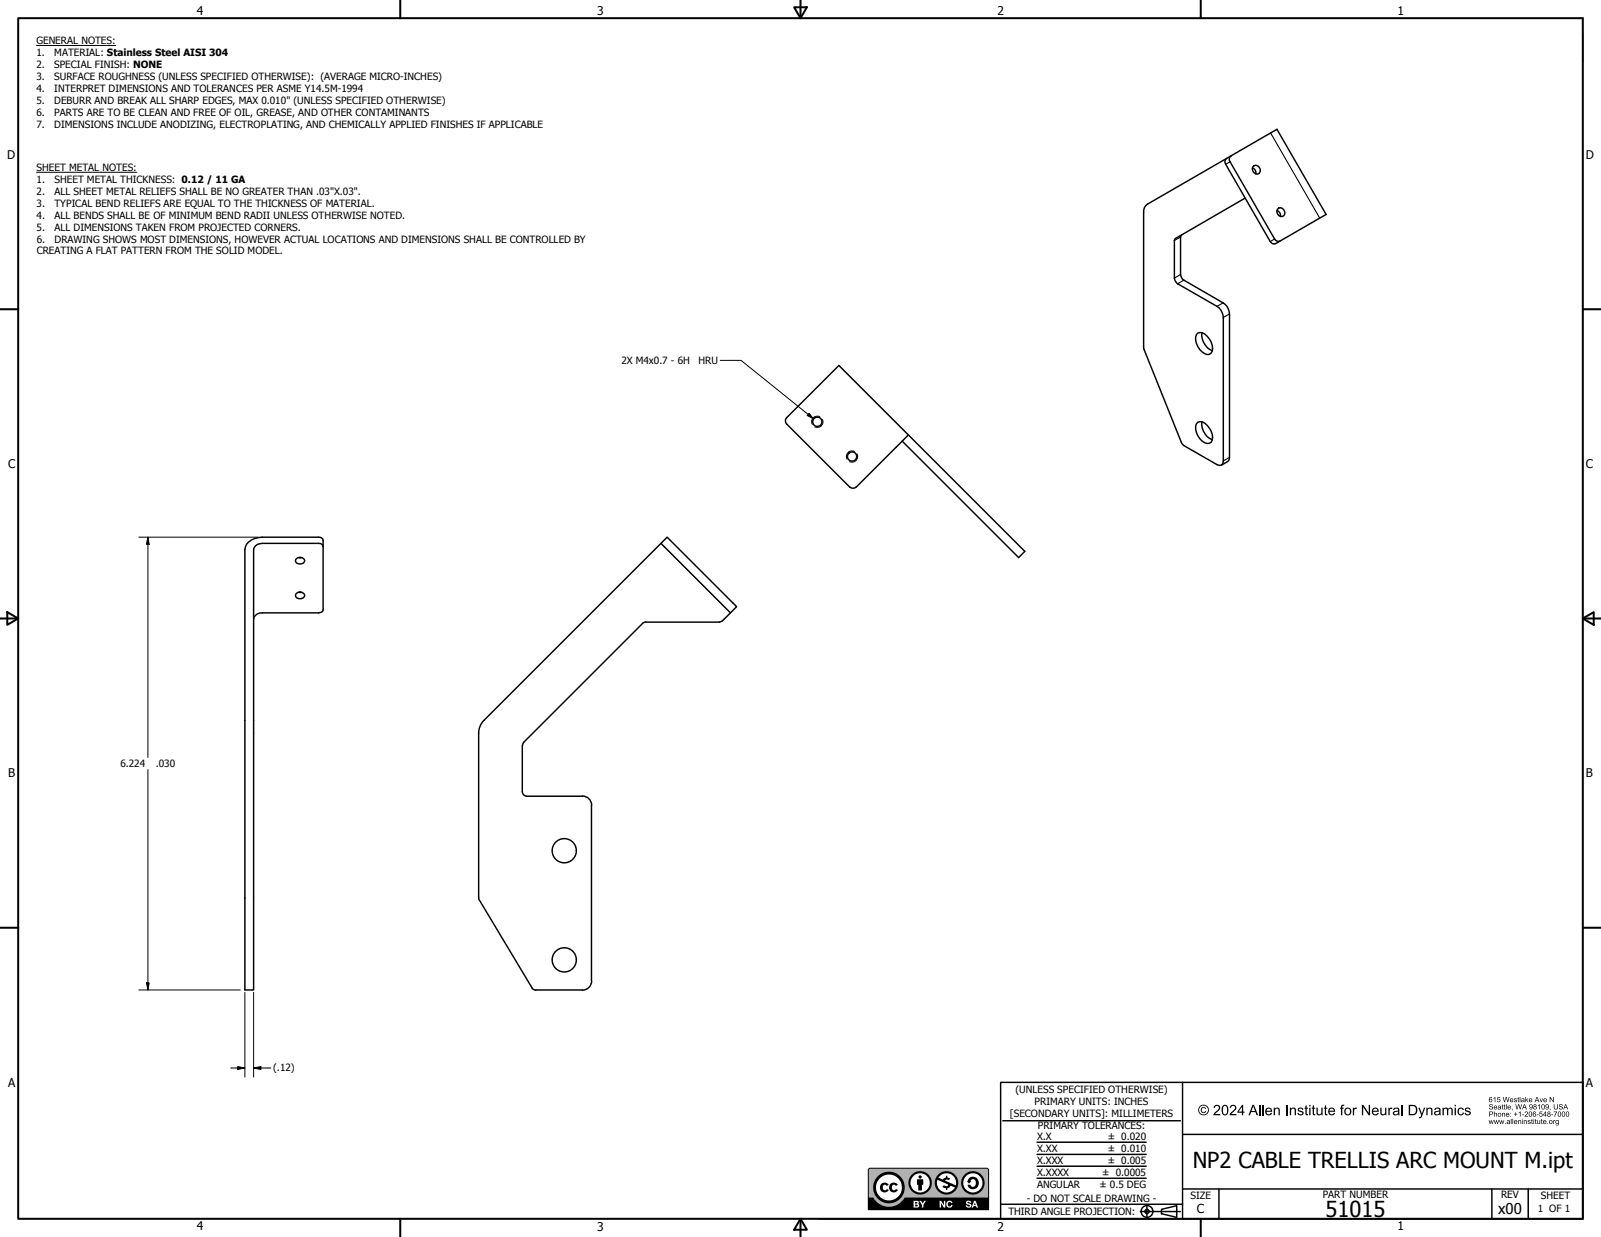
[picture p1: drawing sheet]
<svg xmlns="http://www.w3.org/2000/svg" width="559mm" height="432mm" viewBox="0 0 559 432" stroke-linecap="round" stroke-linejoin="round" font-family="sans-serif">
<!-- layer: Layer 1 -->
<g fill="none" stroke="#000" stroke-width=".51">
<path d="M428.1 55.3l-27.7 16a3 3 0 0 0-1.2 2.9l.1 47.7 13.3 33 .7 .7 12.2 6.8a1.28 1.28 0 0 0 1.5-1.5v-50.1a5 5 0 0 0-2.2-3.9l-14.2-8.2-.7-1.6v-13.2l.4-.7 24.3-14M429.6 54.4l16.1-9.3 17.2 29.8-17.6 10.1a1.46 1.46 0 0 1-1.9-.7l-15.6-27a1.45 1.45 0 0 1 .3-2M429.6 54.4a1.45 1.45 0 0 0-.3 2.1l15.6 26.9a1.46 1.46 0 0 0 1.9 .7M429.6 54.4l-1.5 .9M437.1 58.6a1.79 1.79 0 0 1 1.2 2.1M437.3 58.3l.4-.5a1.61 1.61 0 0 1 2 .9 1.61 1.61 0 0 1-.7 2.1 1.77 1.77 0 0 1-1.7-2.5zM445.7 73.5a1.79 1.79 0 0 1 1.2 2.1M446.3 72.6a1.62 1.62 0 0 1 1.9 .9 1.62 1.62 0 0 1-.6 2.1 1.68 1.68 0 0 1-1.7-1 1.68 1.68 0 0 1 .4-2zM412.4 82l-.3 .7v13.1l.3 1.2 .8 .8 13.7 7.9a4.5 4.5 0 0 1 2.2 3.9v50v.7l-.6 .8-2.2 1.3M418.1 116.3a2.66 2.66 0 0 1 3.2 1 5 5 0 0 1 1.4 6 2.13 2.13 0 0 1-3.1-.4 5.7 5.7 0 0 1-2-6.1zM419.5 116.1a5.9 5.9 0 0 0 3.7 6.3M274.6 145.8l18.2-18.2 64.9 64.9-2.2 2.1-40.6-40.6"/>
<path d="M274.6 148l22 22.1M274.6 145.8l-.5 1.1 .5 1.2M317.1 151.8l-18.3 18.3M418.1 147.4a2.66 2.66 0 0 1 3.2 1.1 5 5 0 0 1 1.4 5.9 2.28 2.28 0 0 1-3.1-.4 5.7 5.7 0 0 1-2-6zM419.5 147.3a5.9 5.9 0 0 0 3.7 6.2M296.6 170a1.56 1.56 0 0 0 2.2 0M103.4 195.1a1.91 1.91 0 0 1 3 .5 1.66 1.66 0 0 1-1.7 1.3 1.66 1.66 0 0 1-1.6-1.3zM104.2 194.6h1.1M112.8 190.8a1.36 1.36 0 0 0-1.6-1.1h-19.6a2.77 2.77 0 0 0-3.1 2.1v153.8h-3v-153.8a5 5 0 0 1 4.7-4.2l21-.1a1.36 1.36 0 0 1 1.6 1.2v24.1a1.36 1.36 0 0 1-1.6 1.1h-19.6a2.77 2.77 0 0 0-3.1 2.2M230.7 189.7l2.2-2.2 24.2 24.3-2.1 2.1zM230.7 189.7l-61.8 61.8M103.4 207.2a1.91 1.91 0 0 1 3 .5 1.66 1.66 0 0 1-1.7 1.3 1.66 1.66 0 0 1-1.6-1.3z"/>
<path d="M104.2 206.8h1.1M224.3 217.6l-41.5 41.5M225.4 217.2h25.7M225.5 217.1l-1.2 .5M255 213.9l-3.1 2.9-.9 .3M168.9 251.4l-1.2 1.8-.6 2.7v57.5l.2 .8M182.8 259.2l-.4 1.1M182.3 260.3v16l.5 1.2 1.1 .4M183.9 277.9h19.4M203.3 277.9a3.2 3.2 0 0 1 3.2 3.2M206.4 281.1v61.3M167.3 314.2l18.4 30.6 .5 .6 .8 .2"/>
<path d="M187 345.6h16.3M206.5 342.4a3.2 3.2 0 0 1-3.2 3.2M412.7 377.8v47.6M350 391.2h62M361.9 398.7h38.1M412.7 396h139.7M361.9 403h38.1M361.9 411.3h38.1M361.9 407.1h38.1M412.7 415h139.7M425.4 415v10.4M520.7 415v10.4"/>
<path d="M533.4 415v10.4M285.7 425.4h266.7v-47.6h-203.2v47.6M349.2 420.4h63.5M398 422.9h14M400.3 420.6v4.6M405.4 422.1l5.3-1.2v4l-5.3-1.2z"/>
<circle cx="285.3" cy="147.2" r="1.62"/>
<circle cx="297.4" cy="159.4" r="1.62"/>
<circle cx="196.9" cy="297" r="4.2"/>
<circle cx="196.9" cy="335.1" r="4.2"/>
<circle cx="400.3" cy="422.9" r="2.06"/>
<circle cx="400.3" cy="422.9" r=".73"/>
</g>
<g fill="none" stroke="#000" stroke-width=".35">
<path d="M12.7 15.9h27.7M552.4 11.5v10.3M12.8 60.1h35M251.4 125.8h7.2l25.4 20.4M282.4 144.3l1.6 1.9-2.3-1.2zM286.1 145.5a1.93 1.93 0 0 0-2.3 .3 1.93 1.93 0 0 0-.3 2.3M287 146.4a1.99 1.99 0 0 1-.4 2.3 1.99 1.99 0 0 1-2.2 .3M298.3 157.6a1.93 1.93 0 0 0-2.4 .4 1.93 1.93 0 0 0-.2 2.3M299.1 158.4a2.01 2.01 0 0 1-.3 2.4 2.01 2.01 0 0 1-2.3 .4M48.5 187.5h41.5M51.6 187.5v76.9M51.6 187.5l.5 2.5h-1z"/>
<path d="M51.6 268.7v76.9M48.5 345.6h35.4M51.1 343.1h1l-.5 2.5zM85.5 346.4v29.6M88.5 346.4v29.6M80.5 372.8h5M83 372.3l2.5 .5-2.5 .5zM88.5 372.8l2.6-.5v1zM88.5 372.8h6.1"/>
</g>
<path d="M429.3 56.5l-1.5 .8M443.5 46.4l17.1 29.7M412.1 82.7l-2.2 1.2M412.1 95.8l-2.2 1.3M413.2 97.8l-2.2 1.3M444.9 83.4l-1.5 .9M426.9 105.7l-2.1 1.2M429.1 109.6l-2.1 1.2M429.1 159.6l-2.1 1.3" fill="none" stroke="#000" stroke-width=".38"/>
<g fill="none" stroke="#000" stroke-width=".7">
<path d="M139.7 0v6.3M279.4 0v6.3M419.1 0v6.3M6.4 6.3h546v419.1h-546zM277.2 2.5h4.4l-2.2 3.8zM0 107.9h6.3M552.4 107.9h6.4M0 215.9h6.3M2.5 213.7l3.8 2.2-3.8 2.2zM552.4 215.9h6.4M552.5 215.9l3.8-2.2v4.4zM0 323.8h6.3"/>
<path d="M552.4 323.8h6.4M139.7 425.4v6.4M279.4 425.4v6.4M279.4 425.4l2.2 3.9h-4.4zM419.1 425.4v6.4"/>
</g>
<g fill="#000">
<path d="M282.4 144.3l1.6 1.9-2.3-1.2z" fill-rule="evenodd"/>
<path d="M51.6 187.5l.5 2.5h-1z" fill-rule="evenodd"/>
<path d="M51.1 343.1h1l-.5 2.5z" fill-rule="evenodd"/>
<path d="M83 372.3l2.5 .5-2.5 .5z" fill-rule="evenodd"/>
<path d="M88.5 372.8l2.6-.5v1z" fill-rule="evenodd"/>
</g>
<g fill="#000">
<path d="M423.9 385.9a1.19 1.19 0 0 1 1.9 .3 1.19 1.19 0 0 1-.7 1.7l-1 1h1.8v.4h-2.4l.2-.6 1-1a.91 .91 0 0 0 .7-.7 .91 .91 0 0 0-.5-1l-.7 .2-.2 .6-.4-.1zM429.6 385.9a1.19 1.19 0 0 1 1.8 .3 1.19 1.19 0 0 1-.6 1.7l-1 1h1.7v.4h-2.4l.3-.6 .9-1a.91 .91 0 0 0 .7-.7 .91 .91 0 0 0-.4-1l-.7 .2-.2 .6-.5-.1zM444.6 386.7h.4v.3a.94 .94 0 0 1 1.1-.4 .94 .94 0 0 1 .6 1.1v1.6h-.5v-1.6a.65 .65 0 0 0-.7-.7 .65 .65 0 0 0-.5 .9v1.4h-.4zM448.9 385.7h.5v3.6h-.5zM450.2 386.7h.4v.3a.94 .94 0 0 1 1.1-.4 .94 .94 0 0 1 .6 1.1v1.6h-.4v-1.6a.65 .65 0 0 0-.7-.7 .65 .65 0 0 0-.6 .9v1.4h-.4zM453.1 386.9l.6-.3a.99 .99 0 0 1 1.2 .7l-.4 .1a.52 .52 0 0 0-.6-.5 .52 .52 0 0 0-.4 .6l.2 .1a.98 .98 0 0 1 1 .3 .98 .98 0 0 1 .2 1l-.2 .3a1.19 1.19 0 0 1-1.9-.7l.5-.1a.58 .58 0 0 0 .6 .6 .58 .58 0 0 0 .5-.7l-.2-.1a.94 .94 0 0 1-1-.3 .94 .94 0 0 1-.1-1zM455.6 386l.5-.2v.9h.4v.3h-.4v1.6l.5 .7a.66 .66 0 0 1-.7-.1 .66 .66 0 0 1-.3-.7v-1.5h-.3v-.3h.3zM458.2 386l.4-.2v.9h.5v.3h-.5v1.6l.5 .7a.66 .66 0 0 1-.7-.1 .66 .66 0 0 1-.2-.7v-1.5h-.4v-.3h.4zM459.5 386.7h.4v1.4a.66 .66 0 0 0 .7 .9 .66 .66 0 0 0 .6-.9v-1.4h.4v2.6h-.4v-.4a.94 .94 0 0 1-1.1 .4 .94 .94 0 0 1-.6-1zM462.4 386l.4-.2v.9h.5v.3h-.5v1.6l.6 .7a.66 .66 0 0 1-.8-.1 .66 .66 0 0 1-.2-.7v-1.5h-.3v-.3h.3zM468.2 385.8l1-.1-.1 .3-.6 .2v.5h.5v.3h-.5v2.3h-.4v-2.3h-.4v-.3h.4zM472.2 386.7h.4v.4a.64 .64 0 0 1 1-.3l-.1 .4a.59 .59 0 0 0-.7 0 .59 .59 0 0 0-.2 .7v1.4h-.4z"/>
<path d="M475.3 385.7h.5l1.9 2.8v-2.8h.5v3.6h-.5l-1.9-2.9v2.9h-.5zM481.8 386.7h.4v1.4a.66 .66 0 0 0 .7 .9 .66 .66 0 0 0 .5-.9v-1.4h.5v2.6h-.4v-.4a.94 .94 0 0 1-1.1 .4 .94 .94 0 0 1-.6-1zM484.6 386.7h.4v.4a.64 .64 0 0 1 1-.3l-.1 .4a.59 .59 0 0 0-.7 0 .59 .59 0 0 0-.2 .7v1.4h-.4zM495.1 386.7h.4l.8 2.1 .7-2.1h.5l-1 2.6a.97 .97 0 0 1-1.2 1l-.1-.4h.5l.3-.6zM497.8 386.7h.4v.3a.94 .94 0 0 1 1.2-.4 .94 .94 0 0 1 .6 1.1v1.6h-.5v-1.6a.65 .65 0 0 0-.7-.7 .65 .65 0 0 0-.5 .9v1.4h-.5zM503.5 386.7h.4v.3l1-.4a.67 .67 0 0 0 1.1 0l.7 .1 .3 .3v2.3h-.4v-1.7a.58 .58 0 0 0-.6-.6 .58 .58 0 0 0-.5 .8v1.5h-.5v-1.7a.6 .6 0 0 0-.7-.6 .6 .6 0 0 0-.4 .9v1.4h-.4zM509.1 386.9a1.12 1.12 0 0 1 1.8 .5l-.4 .1a.72 .72 0 0 0-.9-.5 .72 .72 0 0 0-.4 1 .73 .73 0 0 0 .4 1 .73 .73 0 0 0 1-.7l.4 .1a1.25 1.25 0 0 1-1.8 .8 1.25 1.25 0 0 1-.4-2zM511.4 386.9l.6-.3a.99 .99 0 0 1 1.3 .7l-.5 .1a.52 .52 0 0 0-.5-.5 .52 .52 0 0 0-.5 .6l.3 .1a.98 .98 0 0 1 1 .3 .98 .98 0 0 1 .1 1l-.2 .3a1.19 1.19 0 0 1-1.8-.7l.4-.1a.58 .58 0 0 0 .7 .6 .58 .58 0 0 0 .5-.7l-.3-.1a.94 .94 0 0 1-1-.3 .94 .94 0 0 1-.1-1z"/>
<path d="M419.4 386.6l.2-.1a.94 .94 0 0 1 1.3 .5l-.2 .1a.66 .66 0 0 0-1-.1 .66 .66 0 0 0 0 1 .66 .66 0 0 0 1-.2l.3 .1a1.03 1.03 0 0 1-1.6 .4 1.03 1.03 0 0 1 0-1.7zM418.5 387.5a1.56 1.56 0 0 0 3.1 0 1.56 1.56 0 0 0-3.1 0zM418.2 387.5a1.87 1.87 0 0 1 3.7 0 1.87 1.87 0 0 1-3.7 0z"/>
<path d="M427.2 386.1l-.2 .4a1.83 1.83 0 0 0 .6 2.5 1.88 1.88 0 0 0 0-3zM426.9 385.9a1.29 1.29 0 0 1 1.5 .1 1.29 1.29 0 0 1 .3 1.5 1.3 1.3 0 0 1-1.1 1.9 1.3 1.3 0 0 1-1.2-1.9l.1-1z"/>
<path d="M433.5 386.4l-1.2 1.6h1.2zM433.5 385.7h.4v2.3h.5v.4h-.5v.9h-.4v-.9h-1.6v-.4z"/>
<path d="M437.4 386.1l-.6 1.7h1.2zM437.2 385.7h.5l1.5 3.6h-.6l-.4-1.1h-1.5l-.4 1.1h-.5z"/>
<path d="M442.3 387.2l-.2 .5h1.4a.73 .73 0 0 0-.4-.7 .73 .73 0 0 0-.8 .2zM441.9 387a1.23 1.23 0 0 1 1.5-.3 1.23 1.23 0 0 1 .6 1.4h-2a.77 .77 0 0 0 .6 .9 .77 .77 0 0 0 .9-.5h.5a1.33 1.33 0 0 1-2 .6 1.33 1.33 0 0 1-.1-2.1z"/>
<path d="M457 386.7h.4v2.6h-.4zM457 385.7h.4v.5h-.4z"/>
<path d="M464.3 387.2l-.2 .5h1.4a.73 .73 0 0 0-.4-.7 .73 .73 0 0 0-.8 .2zM463.9 387a1.23 1.23 0 0 1 1.5-.3 1.23 1.23 0 0 1 .6 1.4h-2a.77 .77 0 0 0 .6 .9 .77 .77 0 0 0 .9-.5h.5a1.33 1.33 0 0 1-2 .6 1.33 1.33 0 0 1-.1-2.1z"/>
<path d="M469.9 387.2a.94 .94 0 0 0-.2 1.3 .94 .94 0 0 0 1.3 .2 .94 .94 0 0 0 .2-1.3 .94 .94 0 0 0-1.3-.2zM469.6 386.9a1.3 1.3 0 0 1 2 .3 1.3 1.3 0 0 1-.6 1.9 1.3 1.3 0 0 1-1.8-.8l.1-1z"/>
<path d="M479.5 387.2l-.2 .5h1.5a.73 .73 0 0 0-.5-.7 .73 .73 0 0 0-.8 .2zM479.1 387a1.23 1.23 0 0 1 1.5-.3 1.23 1.23 0 0 1 .6 1.4h-1.9a.77 .77 0 0 0 .5 .9 .77 .77 0 0 0 1-.5h.4a1.33 1.33 0 0 1-2 .6 1.33 1.33 0 0 1-.1-2.1z"/>
<path d="M486.7 388.3a.64 .64 0 0 0 .8 .8 .64 .64 0 0 0 .5-1zM486.5 386.9l.7-.3a.9 .9 0 0 1 1.2 1l.2 1.7h-.5l-.1-.3a.9 .9 0 0 1-1.4 .3 .9 .9 0 0 1 0-1.4l1.2-.2a.57 .57 0 0 0-.3-.8 .57 .57 0 0 0-.8 .4l-.5 .1z"/>
<path d="M492.2 386.1v2.8h.8a1.39 1.39 0 0 0 1.2-1.4 1.39 1.39 0 0 0-1.3-1.4zM491.7 385.7h1.2a1.82 1.82 0 0 1 1.8 1.8 1.82 1.82 0 0 1-1.7 1.8h-1.3z"/>
<path d="M501.1 388.3a.64 .64 0 0 0 .7 .8 .64 .64 0 0 0 .5-1zM500.9 386.9l.7-.3a.9 .9 0 0 1 1.2 1l.1 1.7h-.4l-.1-.3a.9 .9 0 0 1-1.4 .3 .9 .9 0 0 1 0-1.4l1.1-.2a.57 .57 0 0 0-.3-.8 .57 .57 0 0 0-.7 .4l-.5 .1z"/>
<path d="M507.7 386.7h.5v2.6h-.5zM507.7 385.7h.5v.5h-.5z"/>
<path d="M540.9 382.9h.2l1 1.4v-1.4h.2v1.8h-.2l-1-1.4v1.4h-.2zM539 383.7l-.1 .2h.8l-.2-.3zM538.9 383.6a.61 .61 0 0 1 .7-.1 .61 .61 0 0 1 .3 .6h-1a.38 .38 0 0 0 .3 .5 .38 .38 0 0 0 .5-.3h.2a.66 .66 0 0 1-1 .3 .66 .66 0 0 1 0-1zM537.4 383.4h.2l.4 1.1 .3-1.1h.3l-.5 1.3h-.2zM536.4 383.1l-.2 .9h.6zM536.3 382.9h.3l.7 1.8h-.2l-.3-.5h-.7l-.2 .5h-.3zM534 383.7l-.1 .2h.7l-.2-.3zM533.8 383.6a.61 .61 0 0 1 .7-.1 .61 .61 0 0 1 .3 .6h-1a.38 .38 0 0 0 .3 .5 .38 .38 0 0 0 .5-.3h.2a.66 .66 0 0 1-1 .3 .66 .66 0 0 1 0-1zM532.4 382.9h.2v1l.9-.5-.5 .5 .5 .8h-.3l-.4-.6-.2 .6h-.2zM531.2 384.2v.3l.4 .1 .2-.5zM531.1 383.6l.9-.1 .1 1.2-.2-.1a.49 .49 0 0 1-.7 .2 .49 .49 0 0 1-.2-.7 .49 .49 0 0 1 .7-.2l.1-.3-.8 .2zM530.4 382.9h.3v1.8h-.3zM529.8 383.1l.2-.1v.4h.2l-.2 .2v.8l.3 .3-.5-.1zM528.5 383.5l.5-.1 .4 .2h-.6l-.1 .3a.54 .54 0 0 1 .8 .4 .54 .54 0 0 1-.6 .6 .54 .54 0 0 1-.5-.6l.5 .3 .3-.2-.7-.4zM527.3 383.7l-.1 .2h.8l-.2-.3zM527.2 383.6a.61 .61 0 0 1 .7-.1 .61 .61 0 0 1 .3 .6h-1a.38 .38 0 0 0 .3 .5 .38 .38 0 0 0 .5-.3h.2a.66 .66 0 0 1-1 .3 .66 .66 0 0 1 0-1zM524.5 382.9h.3l.3 1.6 .5-1.6h.2l.5 1.6 .3-1.6h.3l-.5 1.8h-.3l-.4-1.6-.4 1.6h-.3zM522.7 382.9h.9v.3h-.7l-.1 .4a.6 .6 0 0 1 .8 .3 .6 .6 0 0 1-.3 .8 .6 .6 0 0 1-.8-.4l.2-.1a.38 .38 0 0 0 .6 .2 .38 .38 0 0 0 0-.6 .38 .38 0 0 0-.6 .1h-.2zM521.3 383.4l.6-.5v1.8h-.2v-1.4l-.4 .3zM519.9 384.2a.4 .4 0 0 0 .8 0 .4 .4 0 0 0-.8 0zM519.9 383.1l.6-.2 .3 .5h-.2a.36 .36 0 0 0-.4-.3 .36 .36 0 0 0-.3 .5v.2a.58 .58 0 0 1 .9 .2 .58 .58 0 0 1-.5 .8 .58 .58 0 0 1-.6-.6z"/>
<path d="M543.1 391.7a.45 .45 0 0 0 .9 0 .45 .45 0 0 0-.9 0zM543 391.2l1.1-.2v1.2a.58 .58 0 0 1-.5 .7 .58 .58 0 0 1-.7-.5l.3 .2a.39 .39 0 0 0 .5 0 .39 .39 0 0 0 .1-.4 .63 .63 0 0 1-.8-.1 .63 .63 0 0 1 0-.9zM542.1 391l.2 .2 .6-.1-.5 .3v.9h-.3zM540.9 391.7a.45 .45 0 0 0 .9 0 .45 .45 0 0 0-.9 0zM540.6 391.7a.7 .7 0 0 1 1.4 0 .7 .7 0 0 1-1.4 0zM540.1 392.1h.2v.2h-.2zM538.9 391.3l-.1 .3h.7l-.2-.4zM538.7 391.2a.61 .61 0 0 1 .7-.1 .61 .61 0 0 1 .4 .6h-1a.38 .38 0 0 0 .3 .5 .38 .38 0 0 0 .4-.3h.2a.66 .66 0 0 1-1 .3 .66 .66 0 0 1 0-1zM538 390.7l.2-.1v.4h.2l-.2 .2v.8l.2 .3-.4-.1zM536.5 391h.2v1l.3 .2 .3-.2v-1h.3v1.3l-1-.1zM535.8 390.7l.3-.1v.4h.2l-.2 .2v.8l.2 .3-.4-.1zM535.2 391h.3v1.3h-.3zM535.2 390.5l.3 .3zM534.6 390.7l.2-.1v.4h.2l-.2 .2v.8l.2 .3-.4-.1zM533.3 391.1l.5-.1 .4 .2h-.6l-.1 .3a.54 .54 0 0 1 .7 .4 .54 .54 0 0 1-.5 .6 .54 .54 0 0 1-.5-.6l.5 .3 .3-.2-.7-.4zM531.9 391l.9 .1 .1 1.2h-.2v-1l-.3-.1-.3 .2v.9h-.2zM531.3 391h.2v1.3h-.2zM531.3 390.5l.2 .3zM529.9 391l1 .1v1.2h-.2v-1l-.3-.1-.3 .2v.9h-.2zM528.8 391.3l-.2 .3h.8l-.2-.4zM528.6 391.2a.61 .61 0 0 1 .7-.1 .61 .61 0 0 1 .3 .6h-1a.38 .38 0 0 0 .3 .5 .38 .38 0 0 0 .5-.3h.2a.66 .66 0 0 1-1 .3 .66 .66 0 0 1 0-1zM527.9 390.5h.2v1.8h-.2zM527.3 390.5h.3v1.8h-.3zM526.2 391.8v.3l.3 .1 .3-.5zM526 391.2l.9-.1 .2 1.2-.3-.1a.49 .49 0 0 1-.7 .2 .49 .49 0 0 1-.2-.7 .49 .49 0 0 1 .7-.2l.1-.2-.8 .1zM525.3 392.1h.2v.2h-.2zM523.2 391h.3l.3 1.1 .2-1.1h.3l.2 1 .3-1h.2l-.4 1.3h-.2l-.3-1-.2 1h-.3zM521.4 391h.2l.3 1.1 .3-1.1h.2l.3 1 .3-1h.2l-.4 1.3h-.2l-.3-1-.3 1h-.2zM519.6 391h.2l.3 1.1 .3-1.1h.2l.3 1 .3-1h.2l-.4 1.3h-.3l-.2-1-.3 1h-.2z"/>
<path d="M546.5 385.6l-.3 .9h.6zM546.3 385.5h.3l.7 1.8h-.2l-.3-.6h-.7l-.2 .6h-.3zM544.3 385.6a.72 .72 0 0 1 1.1 .4h-.2a.4 .4 0 0 0-.4-.4 .4 .4 0 0 0-.4 .5h.2a.69 .69 0 0 1 .8 .4 .69 .69 0 0 1-.4 .9 .69 .69 0 0 1-.8-.4l-.1-.3h.2a.44 .44 0 0 0 .5 .5 .44 .44 0 0 0 .3-.7h-.2a.58 .58 0 0 1-.6-.2 .58 .58 0 0 1 0-.7zM542.3 385.5h.3v1a.49 .49 0 0 0 .4 .6 .49 .49 0 0 0 .5-.6v-1h.2v1a.72 .72 0 0 1-.7 .8 .72 .72 0 0 1-.7-.8zM540.9 387h.3l-.2 .6zM539.6 386a.39 .39 0 0 0 .7 0 .39 .39 0 0 0-.7 0zM539.6 385.6a.82 .82 0 0 1 1 .8 .82 .82 0 0 1-1 .8l-.2-.4 .7 .3 .3-.7a.57 .57 0 0 1-.9 .1 .57 .57 0 0 1 .1-.9zM538.3 385.8a.84 .84 0 0 0 .4 1.3l.1-.1a.84 .84 0 0 0-.4-1.3zM538.3 385.5a.84 .84 0 0 1 .9 .9 .84 .84 0 0 1-.9 .8l-.3-.8zM536.8 385.9l.6-.5v1.9h-.2v-1.5l-.4 .3zM535.5 385.9a.3 .3 0 0 0 .6 0 .3 .3 0 0 0-.6 0zM535.4 386.7a.37 .37 0 0 0 .7 0 .37 .37 0 0 0-.7 0zM535.4 385.6a.49 .49 0 0 1 .7-.1 .49 .49 0 0 1-.1 .8 .54 .54 0 0 1 .2 .8 .54 .54 0 0 1-.8 0 .54 .54 0 0 1 .1-.8l-.2-.3zM533.9 386a.4 .4 0 0 0 .8 0 .4 .4 0 0 0-.8 0zM533.9 385.6a.82 .82 0 0 1 1.1 .8 .82 .82 0 0 1-1 .8l-.2-.4 .7 .3 .2-.7a.57 .57 0 0 1-.8 .1 .57 .57 0 0 1 0-.9zM532.1 385.6l-.3 .9h.6zM532 385.5h.2l.8 1.8h-.3l-.2-.6h-.8l-.2 .6h-.2zM528.9 385.5h.2l.4 1.5 .4-1.5h.3l.4 1.5 .4-1.5h.2l-.5 1.8h-.2l-.4-1.6-.5 1.6h-.2zM527.7 387h.2l-.2 .6zM526.5 386.2l-.1 .3h.7l-.2-.4zM526.3 386.1a.61 .61 0 0 1 .7-.1 .61 .61 0 0 1 .4 .7h-1a.38 .38 0 0 0 .3 .4 .38 .38 0 0 0 .4-.3l.2 .1a.66 .66 0 0 1-1 .3 .66 .66 0 0 1 0-1.1zM525.6 385.5h.3v1.8h-.3zM525 385.6l.2-.1v.5h.2l-.2 .1v.8l.3 .4-.5-.2zM524.3 385.6l.2-.1v.5h.2l-.2 .1v.8l.3 .4-.5-.2zM523.1 386.8v.3h.3l.3-.5zM522.9 386.1h.9l.2 1.2-.3-.2a.49 .49 0 0 1-.7 .2 .49 .49 0 0 1-.2-.7 .49 .49 0 0 1 .7-.1l.1-.3-.8 .1zM521.7 386.2l-.1 .3h.7l-.2-.4zM521.5 386.1a.61 .61 0 0 1 .8-.1 .61 .61 0 0 1 .3 .7h-1a.38 .38 0 0 0 .3 .4 .38 .38 0 0 0 .4-.3l.3 .1a.66 .66 0 0 1-1.1 .3 .66 .66 0 0 1 0-1.1zM519.9 385.6a.72 .72 0 0 1 1.2 .4h-.3a.4 .4 0 0 0-.4-.4 .4 .4 0 0 0-.3 .5h.1a.69 .69 0 0 1 .9 .4 .69 .69 0 0 1-.4 .9 .69 .69 0 0 1-.9-.4l-.1-.3h.2a.44 .44 0 0 0 .5 .5 .44 .44 0 0 0 .3-.7h-.1a.58 .58 0 0 1-.7-.2 .58 .58 0 0 1 0-.7z"/>
<path d="M546.9 388.3a.84 .84 0 0 0 .3 1.3l.2-.1a.84 .84 0 0 0-.4-1.3zM546.8 388.1a.84 .84 0 0 1 .9 .8 .84 .84 0 0 1-.9 .8l-.3-.8zM545.4 388.3a.84 .84 0 0 0 .4 1.3l.2-.1a.84 .84 0 0 0-.4-1.3zM545.4 388.1a.84 .84 0 0 1 .9 .8 .84 .84 0 0 1-.9 .8l-.3-.8zM544 388.3a.84 .84 0 0 0 .4 1.3l.1-.1a.84 .84 0 0 0-.4-1.3zM544 388.1a.84 .84 0 0 1 .9 .8 .84 .84 0 0 1-.9 .8l-.3-.8zM542.3 388h1.2l-.7 1.8h-.2v-.5l.6-1.1h-.9zM541.4 389h.7v.3h-.7zM540.3 388.4a.3 .3 0 0 0 .6 0 .3 .3 0 0 0-.6 0zM540.3 389.3a.37 .37 0 0 0 .7 0 .37 .37 0 0 0-.7 0zM540.2 388.1a.49 .49 0 0 1 .8 0 .49 .49 0 0 1-.1 .7 .54 .54 0 0 1 .1 .8 .54 .54 0 0 1-.8 0 .54 .54 0 0 1 .2-.8l-.3-.2zM539.3 388.3l-.5 .9h.5zM539.4 388h.2v1.2h.2l-.2 .6h-.3v-.4h-.7zM537.4 388h.9v.2h-.7l-.1 .5a.6 .6 0 0 1 .9 .3 .6 .6 0 0 1-.4 .8 .6 .6 0 0 1-.8-.5h.2a.38 .38 0 0 0 .6 .2 .38 .38 0 0 0 .1-.6 .38 .38 0 0 0-.6 .1l-.2-.1zM536.3 389h.7v.3h-.7zM535.2 389.3a.4 .4 0 0 0 .8 0 .4 .4 0 0 0-.8 0zM535.1 388.2l.7-.2 .3 .4h-.2a.36 .36 0 0 0-.4-.2 .36 .36 0 0 0-.3 .4v.3a.58 .58 0 0 1 .9 .2 .58 .58 0 0 1-.5 .8 .58 .58 0 0 1-.6-.7zM533.9 388.3a.84 .84 0 0 0 .4 1.3l.1-.1a.84 .84 0 0 0-.4-1.3zM533.8 388.1a.84 .84 0 0 1 1 .8 .84 .84 0 0 1-1 .8l-.2-.8zM532.3 388.1a.63 .63 0 0 1 1 .3 .63 .63 0 0 1-.5 .8l-.4 .4h.9v.2h-1.2l.5-.7a.47 .47 0 0 0 .5-.4 .47 .47 0 0 0-.5-.5l-.4 .3zM531.3 389h.7v.3h-.7zM530.1 388.4l.6-.4v1.8h-.2v-1.4l-.4 .3zM528.9 388.3h.3v.5h.4v.2h-.4v.5h-.3v-.5h-.5v-.2h.5zM527.1 389.5h.3v.3h-.3zM527.1 388.5h.3v.2h-.3zM525.9 388.7l-.1 .3h.8l-.3-.3zM525.8 388.6a.61 .61 0 0 1 .7-.1 .61 .61 0 0 1 .3 .7h-1a.38 .38 0 0 0 .3 .4 .38 .38 0 0 0 .5-.2h.2a.66 .66 0 0 1-1 .3 .66 .66 0 0 1 0-1.1zM524.2 388.5l1 .1 .1 1.2h-.2v-1l-.3-.1-.3 .2v.9h-.3zM523 389.2a.45 .45 0 0 0 .9 0 .45 .45 0 0 0-.9 0zM522.8 389.1a.66 .66 0 0 1 1.3 0 .66 .66 0 0 1-1.3 0zM521.4 388h.2v.6a.47 .47 0 0 1 .6-.1 .47 .47 0 0 1 .3 .5v.8h-.2v-1l-.3-.2-.3 .2-.1 1h-.2zM520 388.2v.7l.7-.1a.33 .33 0 0 0 .2-.4 .33 .33 0 0 0-.4-.2zM519.8 388h.9a.55 .55 0 0 1 .4 .7 .55 .55 0 0 1-.6 .4h-.5v.7h-.2z"/>
</g>
<path d="M439.7 385.7v3.6M440.8 385.7v3.6M489.3 385.7v3.6" fill="none" stroke="#000" stroke-width=".45"/>
<path d="M303.3 408l.8-.2 40.6 .1 .4 1.1v13.1h-42v-13.2z" fill="#aab2ab"/>
<path d="M303.5 408h40.9l.4 .2 .1 9.8h-29.2a6.3 6.3 0 0 1-10.9 0h-1.5v-9.6zM303.1 407.9l-.2 .5v13.9l.2 .1h41.9l.2-.1v-13.9l-.5-.7-41-.1z" fill="#000"/>
<circle cx="310.3" cy="414.5" r="4.8" fill="#fff"/>
<path d="M310.8 413.3a1.7 1.7 0 0 1 2.6 .3l-.8 .4-.3-.4a.93 .93 0 0 0-1 .9 .93 .93 0 0 0 1 .9l.4-.4 .7 .4a1.7 1.7 0 0 1-2.5 .5 1.7 1.7 0 0 1-.1-2.6zM307.6 413.3a1.7 1.7 0 0 1 2.6 .3l-.7 .4-.4-.4a.93 .93 0 0 0-1 .9 .93 .93 0 0 0 1 .9l.4-.4 .7 .4a1.7 1.7 0 0 1-2.5 .5 1.7 1.7 0 0 1-.1-2.6zM305.8 414.5a4.5 4.5 0 0 0 9 0 4.5 4.5 0 0 0-9 0zM304.7 414.5a5.6 5.6 0 0 1 11.1 0 5.6 5.6 0 0 1-11.1 0z" fill="#000"/>
<circle cx="321.2" cy="413" r="3.8" fill="#fff"/>
<g fill="#000">
<path d="M320.2 411.7l2 .1 .1 1.8h-.5v2h-1.3v-2h-.4z"/>
<circle cx="321.2" cy="410.8" r=".57"/>
</g>
<path d="M317.8 412.9a3.4 3.4 0 0 1 6.7 0 3.4 3.4 0 0 1-6.7 0zM317.1 412.9a4.1 4.1 0 0 0 8.2 0 4.1 4.1 0 0 0-8.2 0z" fill-rule="evenodd" fill="#000"/>
<g fill="#fff">
<path d="M320.9 419.2h.6l.5 .9 .6-.9h.6l-.9 1.4v.9h-.5v-.9z"/>
<path d="M337.3 419.4l.7-.3a.8 .8 0 0 1 1 .8h-.5a.36 .36 0 0 0-.3-.5 .36 .36 0 0 0-.4 .3 .36 .36 0 0 0 .4 .4 .82 .82 0 0 1 .8 1.1 .82 .82 0 0 1-1.3 .3l-.6-.6v-.2h.5a.41 .41 0 0 0 .4 .6 .41 .41 0 0 0 .3-.7l-1-.4z"/>
<path d="M328 419.2h.5l1 1.5v-1.5h.4v2.3h-.5l-.9-1.5-.1 1.5h-.4z"/>
<path d="M330.6 419.5l.8-.4a.95 .95 0 0 1 1 .9h-.4a.69 .69 0 0 0-1-.1 .69 .69 0 0 0-.1 1 .69 .69 0 0 0 1-.1l.1-.2h.5a1.15 1.15 0 0 1-1.8 .7 1.15 1.15 0 0 1-.1-1.8z"/>
<path d="M319.4 420.5v.6l.9-.1-.1-.4zM319.4 419.6v.5l.8-.1-.1-.4zM318.9 419.2l1.6 .1 .2 .5-.3 .4a.67 .67 0 0 1 .4 .9 .67 .67 0 0 1-.8 .4h-1.1z"/>
<path d="M340.2 419.8l-.3 .8h.6zM340 419.2h.5l.9 2.3h-.5l-.2-.5h-.9l-.2 .5h-.5z"/>
<circle cx="339.6" cy="412.9" r="3.7"/>
</g>
<g fill="#000">
<path d="M338.4 411.2a2.12 2.12 0 0 1 2.8 .4 2.12 2.12 0 0 1-.3 2.9 2.12 2.12 0 0 1-2.9-.1l-.3-.8h1a.98 .98 0 0 0 1.3 .7 .98 .98 0 0 0 .6-1.4 .98 .98 0 0 0-.6-1.2 .98 .98 0 0 0-1.3 .6h.3l-.8 .8-.8-.8h.3z"/>
<path d="M336.2 412.9a3.4 3.4 0 0 1 6.7 0 3.4 3.4 0 0 1-6.7 0zM335.5 412.9a4.1 4.1 0 0 0 8.2 0 4.1 4.1 0 0 0-8.2 0z"/>
</g>
<circle cx="330.4" cy="412.9" r="3.8" fill="#fff"/>
<path d="M328 410.5l-.4 .6 1.5 .7 .4-.5 .7-.2v-.7h.4v.7l1.1 .3-.6 .6a.61 .61 0 0 0-.6-.3 .61 .61 0 0 0-.5 .5l3.6 1.6a3.4 3.4 0 0 0-1.5-3.8 3.4 3.4 0 0 0-4.1 .5zM327.2 411.8a3.4 3.4 0 0 0 1.8 4.2 3.4 3.4 0 0 0 4.3-1.5l-1.5-.6-.4 .6-.8 .3v.6h-.4v-.6l-1.3-.5 .6-.6a.68 .68 0 0 0 .8 .4 .68 .68 0 0 0 .5-.7zM326.3 412.9a4.1 4.1 0 0 1 8.2 0 4.1 4.1 0 0 1-8.2 0z" fill="#000"/>
<g font-size="7.7">
<text x="416.3" y="407.6">NP2 CABLE TRELLIS ARC MOUNT M.ipt</text>
<text x="462.6" y="424.8">51015</text>
</g>
<text font-size="5.2" x="522.9" y="423.8">x00</text>
<text font-size="4.3" x="417.8" y="423.5">C</text>
<g font-size="4.2">
<text x="68.7" y="5.3">4</text>
<text x="208.4" y="5.3">3</text>
<text x="348.1" y="5.3">2</text>
<text x="487.8" y="5.3">1</text>
<text x="2.5" y="55.5">D</text>
<text x="553.5" y="55.5">D</text>
<text x="2.8" y="163.4">C</text>
<text x="553.5" y="163.4">C</text>
<text x="2.9" y="271.4">B</text>
<text x="553.5" y="271.4">B</text>
<text x="2.8" y="379.3">A</text>
<text x="553.5" y="379.3">A</text>
<text x="68.7" y="429.5">4</text>
<text x="208.4" y="429.6">3</text>
<text x="348.1" y="429.6">2</text>
<text x="487.8" y="429.5">1</text>
</g>
<g font-size="3.5">
<text x="12.7" y="15.3">GENERAL NOTES:</text>
<text x="12.7" y="23.7">2.</text>
<text x="12.7" y="19.5">1.</text>
<text x="18.9" y="23.7">SPECIAL FINISH: NONE</text>
<text x="18.9" y="19.5">MATERIAL: Stainless Steel AISI 304</text>
<text x="12.7" y="27.8">3.</text>
<text x="18.9" y="27.8">SURFACE ROUGHNESS (UNLESS SPECIFIED OTHERWISE): (AVERAGE MICRO-INCHES)</text>
<text x="12.7" y="32">4.</text>
<text x="18.9" y="32">INTERPRET DIMENSIONS AND TOLERANCES PER ASME Y14.5M-1994</text>
<text x="12.7" y="36.2">5.</text>
<text x="12.7" y="40.4">6.</text>
<text x="18.9" y="36.2">DEBURR AND BREAK ALL SHARP EDGES, MAX 0.010&quot; (UNLESS SPECIFIED OTHERWISE)</text>
<text x="18.9" y="40.4">PARTS ARE TO BE CLEAN AND FREE OF OIL, GREASE, AND OTHER CONTAMINANTS</text>
<text x="12.7" y="44.6">7.</text>
<text x="19" y="44.6">DIMENSIONS INCLUDE ANODIZING, ELECTROPLATING, AND CHEMICALLY APPLIED FINISHES IF APPLICABLE</text>
<text x="12.8" y="59.6">SHEET METAL NOTES:</text>
<text x="12.8" y="63.8">1.</text>
<text x="19" y="63.8">SHEET METAL THICKNESS: 0.12 / 11 GA</text>
<text x="12.8" y="67.9">2.</text>
<text x="19" y="67.9">ALL SHEET METAL RELIEFS SHALL BE NO GREATER THAN .03&quot;X.03&quot;.</text>
<text x="12.8" y="72.1">3.</text>
<text x="12.8" y="76.3">4.</text>
<text x="19" y="72.1">TYPICAL BEND RELIEFS ARE EQUAL TO THE THICKNESS OF MATERIAL.</text>
<text x="19" y="76.3">ALL BENDS SHALL BE OF MINIMUM BEND RADII UNLESS OTHERWISE NOTED.</text>
<text x="12.8" y="80.5">5.</text>
<text x="19" y="80.5">ALL DIMENSIONS TAKEN FROM PROJECTED CORNERS.</text>
<text x="12.8" y="84.7">6.</text>
<text x="12.8" y="88.8">CREATING A FLAT PATTERN FROM THE SOLID MODEL.</text>
<text x="19" y="84.7">DRAWING SHOWS MOST DIMENSIONS, HOWEVER ACTUAL LOCATIONS AND DIMENSIONS SHALL BE CONTROLLED BY</text>
<text x="216.9" y="127.1">2X M4x0.7 - 6H</text>
<text x="243.8" y="127.1">HRU</text>
<text x="42" y="267.8">6.224</text>
<text x="54.4" y="267.8">.030</text>
<text x="95.3" y="373.8">(.12)</text>
<text x="354.4" y="381.6">(UNLESS SPECIFIED OTHERWISE)</text>
<text x="352.5" y="390">[SECONDARY UNITS]: MILLIMETERS</text>
<text x="361.1" y="385.8">PRIMARY UNITS: INCHES</text>
<text x="362.3" y="394.1">PRIMARY TOLERANCES:</text>
<text x="361.9" y="397.9">X.X</text>
<text x="386.7" y="398">± 0.020</text>
<text x="361.9" y="402.1">X.XX</text>
<text x="361.9" y="406.3">X.XXX</text>
<text x="386.6" y="406.3">± 0.005</text>
<text x="386.7" y="402.1">± 0.010</text>
<text x="362" y="410.5">X.XXXX</text>
<text x="384.7" y="410.5">± 0.0005</text>
<text x="358.4" y="419.7">- DO NOT SCALE DRAWING -</text>
<text x="362" y="414.6">ANGULAR</text>
<text x="383.8" y="414.7">± 0.5 DEG</text>
<text x="415.5" y="418.4">SIZE</text>
<text x="461.7" y="418.3">PART NUMBER</text>
<text x="523.9" y="418.3">REV</text>
<text x="537.8" y="418.4">SHEET</text>
<text x="352" y="424.2">THIRD ANGLE PROJECTION:</text>
<text x="536.7" y="423.2">1 OF 1</text>
</g>
</svg>
